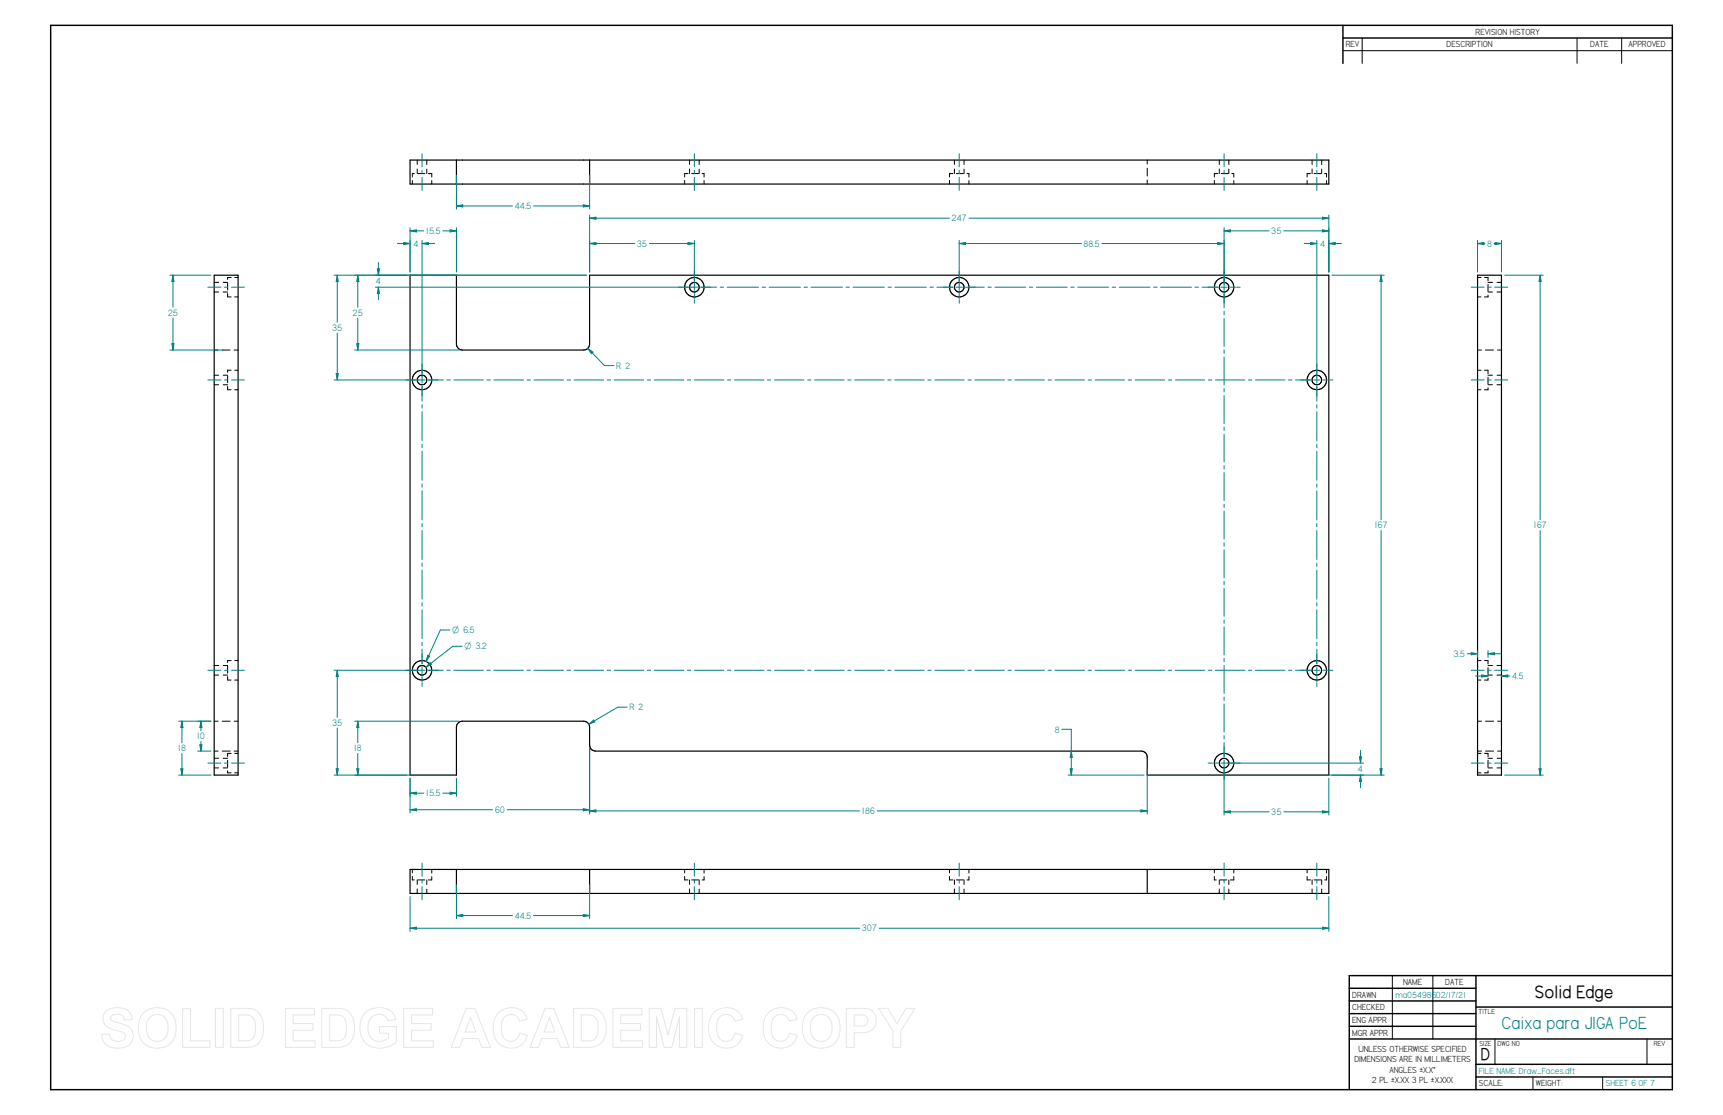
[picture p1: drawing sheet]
<svg xmlns="http://www.w3.org/2000/svg" width="864mm" height="559mm" viewBox="0 0 864 559" stroke-linecap="round" stroke-linejoin="round" font-family="sans-serif">
<g fill="none" stroke="#000" stroke-width=".72">
<path d="M25 13h813v533h-813zM673 13v19M673 19h165M676 495h64M740 489v57M838 489h-162v57M676 502h64M676 508h64M676 514h64M740 505h98M676 521h162M740 533h98"/>
<path d="M740 540h98"/>
</g>
<g fill="none" stroke="#000" stroke-width=".5">
<path d="M683 19v13M790 19v13M813 19v13M673 25h165M207 90v2M208 87h-1v2M209 80v2M209 85v2M209 87h4M214 80v2M214 85v2M215 87h1v2"/>
<path d="M216 91v1M343 90v2M345 87h-2v2M346 80v2M346 85v2M347 87h3M350 80v2M350 85v2M352 87h1v2M353 91v1M476 90v2M478 87h-2v2"/>
<path d="M478 80v2M478 85v2M479 87h4M483 80v2M483 85v2M485 87h1v2M486 91v1M575 80v2M575 84v4M575 90v2M609 90v2M610 87h-1v2"/>
<path d="M611 80v2M611 85v2M612 87h4M616 80v2M616 85v2M617 87h1v2M618 91v1M655 90v2M657 87h-2v2M658 80v2M658 85v2M659 87h3"/>
<path d="M662 80v2M662 85v2M664 87h1v2M665 91v1M116 139h-2v1M118 139h1M741 139h1M744 139h2v2M107 142h3M107 146h3M112 146h2M112 142h2"/>
<path d="M114 142v3M114 147v2h2M118 149h1M741 149h1M746 148v1h-2M746 143v3M746 142h2M746 146h2M750 146h3M750 142h3M107 175h2M111 175h4"/>
<path d="M117 175h2M741 175h2M745 175h4M751 175h2M107 188h3M107 193h3M112 193h2M112 188h2M114 188v4M114 194v1h2M116 186h-2v1M118 195h1"/>
<path d="M118 186h1M741 195h1M741 186h1M744 186h2v1M746 194v1h-2M746 189v4M746 188h2M746 193h2M750 193h3M750 188h3M107 334h3M107 338h3"/>
<path d="M112 338h2M112 334h2M114 334v3M114 339v2h2M116 331h-2v1M118 331h1M741 331h1M744 331h2v2M746 340v1h-2M746 335v3M746 334h2M746 338h2"/>
<path d="M750 338h3M750 334h3M118 341h1M741 341h1M107 361h2M107 376h2M111 361h4M111 376h4M116 378h-2v1M117 361h2M117 376h2M118 378h1"/>
<path d="M741 361h2M741 376h2M741 378h1M744 378h2v1M745 361h4M745 376h4M751 361h2M751 376h2M107 380h3M107 385h3M112 385h2M112 380h2"/>
<path d="M114 381v4M114 386v1h2M118 387h1M741 387h1M746 386v1h-2M746 381v4M746 380h2M746 385h2M750 385h3M750 380h3M207 436v1M207 439v2h1"/>
<path d="M216 436v2M216 439v2h-1M343 436v1M343 439v2h2M353 436v2M353 439v2h-1M476 436v1M476 439v2h2M486 436v2M486 439v2h-1M609 436v1M609 439v2h1"/>
<path d="M618 436v2M618 439v2h-1M655 436v1M655 439v2h2M665 436v2M665 439v2h-1M209 441v2M209 446v2M209 441h4M214 441v2M214 446v2M346 441v2"/>
<path d="M346 446v2M347 441h3M350 441v2M350 446v2M478 441v2M478 446v2M479 441h4M483 441v2M483 446v2M611 441v2M611 446v2M611 441h4"/>
<path d="M616 441v2M616 446v2M658 441v2M658 446v2M659 441h3M662 441v2M662 446v2M698 489v32M718 489v32M749 521v12M768 540v6M803 540v6"/>
<path d="M825 521v12"/>
</g>
<g fill="none" stroke="#000" stroke-width=".59">
<path d="M206 80h460v12h-460zM229 80v12M296 80v12M107 138h12v250h-12zM206 138h23v34l1 3h2h62l1-1 1-2v-34h370v250h-91v-9l-1-2-2-1h-273h-2l-1-1-1-11-1-2-1-1-62 1-2 1v1v24h-23zM741 138h12v250h-12zM206 436h460v12h-460zM229 436v12M296 436v12M575 436v12"/>
<circle cx="348" cy="144" r="5"/>
<circle cx="348" cy="144" r="2.4"/>
<circle cx="481" cy="144" r="5"/>
<circle cx="481" cy="144" r="2.4"/>
<circle cx="614" cy="144" r="2.4"/>
<circle cx="614" cy="144" r="5"/>
<circle cx="212" cy="190" r="2.4"/>
<circle cx="212" cy="190" r="5"/>
<circle cx="660" cy="190" r="2.4"/>
<circle cx="660" cy="190" r="5"/>
<circle cx="212" cy="336" r="2.4"/>
<circle cx="212" cy="336" r="5"/>
<circle cx="660" cy="336" r="2.4"/>
<circle cx="660" cy="336" r="5"/>
<circle cx="614" cy="382" r="2.4"/>
<circle cx="614" cy="382" r="5"/>
</g>
<path d="M741 120v16M741 122h3v1zM753 120v16" fill="none" stroke="#008080" stroke-width=".5"/>
<path d="M741 122h3v1z" fill="#008080"/>
<path d="M749 122h4l-4 1z" fill="none" stroke="#008080" stroke-width=".5"/>
<path d="M749 122h4l-4 1z" fill="#008080"/>
<path d="M741 122h3M749 122h4M295 175l8 8h5M295 175l2 1-1 1z" fill="none" stroke="#008080" stroke-width=".5"/>
<path d="M295 175l2 1-1 1z" fill="#008080"/>
<path d="M532 366h5M535 388h38M536 385h1v3z" fill="none" stroke="#008080" stroke-width=".5"/>
<path d="M536 385h1v3z" fill="#008080"/>
<path d="M537 376v4h-1z" fill="none" stroke="#008080" stroke-width=".5"/>
<path d="M537 376v4h-1z" fill="#008080"/>
<path d="M754 138h20M537 366v22M754 388h20M771 385h1v3z" fill="none" stroke="#008080" stroke-width=".5"/>
<path d="M771 385h1v3z" fill="#008080"/>
<path d="M772 138v3h-1z" fill="none" stroke="#008080" stroke-width=".5"/>
<path d="M772 138v3h-1z" fill="#008080"/>
<path d="M772 138v122M772 266v122M296 375v33M575 386v22M296 406h3v1z" fill="none" stroke="#008080" stroke-width=".5"/>
<path d="M296 406h3v1z" fill="#008080"/>
<path d="M572 406h3l-3 1z" fill="none" stroke="#008080" stroke-width=".5"/>
<path d="M572 406h3l-3 1z" fill="#008080"/>
<path d="M229 88v17M296 88v17M292 103h4l-4 1zM296 406h135M440 406h135" fill="none" stroke="#008080" stroke-width=".5"/>
<path d="M292 103h4l-4 1z" fill="#008080"/>
<path d="M229 103h3v1z" fill="none" stroke="#008080" stroke-width=".5"/>
<path d="M229 103h3v1z" fill="#008080"/>
<path d="M229 103h28M267 103h29M229 459l3-1v1zM229 443v17M296 443v17" fill="none" stroke="#008080" stroke-width=".5"/>
<path d="M229 459l3-1v1z" fill="#008080"/>
<path d="M292 458l4 1h-4z" fill="none" stroke="#008080" stroke-width=".5"/>
<path d="M292 458l4 1h-4z" fill="#008080"/>
<g fill="none" stroke="#008080" stroke-width=".5">
<path d="M212 77v7M348 77v7M481 77v7M614 77v7M660 77v7M212 85v2M212 89v6M348 85v2M348 89v6M481 85v2M481 89v6M614 85v2"/>
<path d="M614 89v6M660 85v2M660 89v6M348 136v2M348 138v1M348 139v2M481 120v26M610 122h4l-4 1zM614 120v26M104 144h7M113 144h1M116 144h7"/>
<path d="M340 144h2M342 144h1M343 144h2M346 144h4M348 142v4M348 147v2M348 149v1M348 150v2M359 144h-8M361 144h2M364 144h16M382 144h2"/>
<path d="M385 144h16M403 144h2M407 144h15M424 144h2M428 144h15M445 144h2M449 144h15M466 144h2M470 144h8M479 144h3M481 147v2M481 149v1"/>
<path d="M481 150v2M493 144h-9M495 144h2M499 144h15M516 144h2M519 144h16M537 144h1M540 144h16M557 144h2M561 144h15M578 144h2M582 144h15"/>
<path d="M599 144h2M602 144h8M612 144h3M614 147v7M614 156v2M614 160v14M617 144h1M619 144h.1M620 144h2M737 144h7M746 144h1M749 144h7"/>
<path d="M614 175v2M614 179v14M104 190h7M113 190h1M116 190h7M203 190h2M206 190h.1M207 190h1M210 190h3M212 189v3M212 182v2M212 185h.1"/>
<path d="M212 186v1M212 194v7M222 190h-7M224 190h2M227 190h15M244 190h2M248 190h14M264 190h2M268 190h14M284 190h2M288 190h15M304 190h2"/>
<path d="M308 190h15M324 190h2M328 190h15M345 190h1M348 190h15M365 190h1M368 190h15M385 190h1M388 190h15M405 190h1M408 190h15M425 190h2"/>
<path d="M428 190h15M445 190h2M448 190h15M465 190h2M469 190h14M485 190h2M489 190h14M505 190h2M509 190h14M525 190h2M529 190h15M545 190h2"/>
<path d="M549 190h15M565 190h2M569 190h15M586 190h1M589 190h15M606 190h1M609 190h15M614 195v1M614 198v14M626 190h1M629 190h15M646 190h2"/>
<path d="M649 190h8M658 190h4M660 189v3M660 182v2M660 185h.1M660 186v1M660 194v7M663 190h2M665 190h1M666 190h2M737 190h7M746 190h1"/>
<path d="M749 190h7M212 203v2M212 206v15M614 214v2M614 218v14M660 203v2M660 206v15M212 223v1M212 226v15M614 233v2M614 237v14M660 223v1"/>
<path d="M660 226v15M212 242v2M212 246v15M614 253v1M614 256v14M660 242v2M660 246v15M212 262v2M212 266v14M614 272v2M614 276v14M660 262v2"/>
<path d="M660 266v14M212 282v2M212 286v14M614 291v2M614 295v14M660 282v2M660 286v14M212 302v2M212 306v14M614 311v1M614 314v14M660 302v2"/>
<path d="M660 306v14M104 336h7M113 336h1M116 336h7M203 336h2M206 336h.1M207 336h1M210 336h3M212 334v4M212 339v2M212 322v2M212 325v8"/>
<path d="M222 336h-7M224 336h2M227 336h15M244 336h2M248 336h14M264 336h2M268 336h14M284 336h2M288 336h15M304 336h2M308 336h15M324 336h2"/>
<path d="M328 336h15M345 336h1M348 336h15M365 336h1M368 336h15M385 336h1M388 336h15M405 336h1M408 336h15M425 336h2M428 336h15M445 336h2"/>
<path d="M448 336h15M465 336h2M469 336h14M485 336h2M489 336h14M505 336h2M509 336h14M525 336h2M529 336h15M545 336h2M549 336h15M565 336h2"/>
<path d="M569 336h15M586 336h1M589 336h15M606 336h1M609 336h15M614 330v2M614 334v14M626 336h1M629 336h15M646 336h2M649 336h8M658 336h4"/>
<path d="M660 334v4M660 339v2M660 322v2M660 325v8M663 336h2M665 336h1M666 336h2M737 336h7M746 336h1M749 336h7M212 341v1M212 342v2"/>
<path d="M614 349v2M614 353v14M660 341v1M660 342v2M614 369v1M614 372v7M104 382h7M113 382h1M116 382h7M605 382h2M608 382h.1M609 382h1"/>
<path d="M612 382h3M614 381v3M614 386v1M614 388h.1M614 389v1M617 382h1M619 382h.1M620 382h2M737 382h7M746 382h1M749 382h7M212 433v6"/>
<path d="M348 433v6M481 433v6M614 433v6M660 433v6M212 441v2M212 444v7M229 459h28M267 459h29M348 441v2M348 444v7M481 441v2M481 444v7"/>
<path d="M614 441v2M614 444v7M660 441v2M660 444v7"/>
</g>
<path d="M610 122h4l-4 1z" fill="#008080"/>
<path d="M481 122h3v1z" fill="none" stroke="#008080" stroke-width=".5"/>
<path d="M481 122h3v1z" fill="#008080"/>
<path d="M296 120v16M296 122h3v1zM348 120v22M481 122h61M552 122h62" fill="none" stroke="#008080" stroke-width=".5"/>
<path d="M296 122h3v1z" fill="#008080"/>
<path d="M345 122h3l-3 1z" fill="none" stroke="#008080" stroke-width=".5"/>
<path d="M345 122h3l-3 1z" fill="#008080"/>
<path d="M206 120v16M212 120v69M212 122h3v1zM296 122h22M325 122h23" fill="none" stroke="#008080" stroke-width=".5"/>
<path d="M212 122h3v1z" fill="#008080"/>
<path d="M202 122h4l-4 1z" fill="none" stroke="#008080" stroke-width=".5"/>
<path d="M202 122h4l-4 1z" fill="#008080"/>
<path d="M199 122h7M212 122h6M657 122h3l-3 1zM660 120v69M666 120v16" fill="none" stroke="#008080" stroke-width=".5"/>
<path d="M657 122h3l-3 1z" fill="#008080"/>
<path d="M666 122h3v1z" fill="none" stroke="#008080" stroke-width=".5"/>
<path d="M666 122h3v1z" fill="#008080"/>
<path d="M206 114v22M226 115l3 1h-3zM229 114v22M654 122h6M666 122h6" fill="none" stroke="#008080" stroke-width=".5"/>
<path d="M226 115l3 1h-3z" fill="#008080"/>
<path d="M206 116l3-1v1z" fill="none" stroke="#008080" stroke-width=".5"/>
<path d="M206 116l3-1v1z" fill="#008080"/>
<path d="M206 116h6M222 116h7M614 114v28M663 115l3 1h-3zM666 114v22" fill="none" stroke="#008080" stroke-width=".5"/>
<path d="M663 115l3 1h-3z" fill="#008080"/>
<path d="M614 116l3-1v1z" fill="none" stroke="#008080" stroke-width=".5"/>
<path d="M614 116l3-1v1z" fill="#008080"/>
<path d="M614 116h22M643 116h23M614 384v24M666 390v18M663 406l3 1h-3z" fill="none" stroke="#008080" stroke-width=".5"/>
<path d="M663 406l3 1h-3z" fill="#008080"/>
<path d="M614 407l3-1v1z" fill="none" stroke="#008080" stroke-width=".5"/>
<path d="M614 407l3-1v1z" fill="#008080"/>
<path d="M206 390v9M226 397l3 1h-3zM229 390v9M614 407h22M643 407h23" fill="none" stroke="#008080" stroke-width=".5"/>
<path d="M226 397l3 1h-3z" fill="#008080"/>
<path d="M206 398l3-1v1z" fill="none" stroke="#008080" stroke-width=".5"/>
<path d="M206 398l3-1v1z" fill="#008080"/>
<path d="M296 375v32M206 390v17M206 398h6M222 398h7M292 405l4 1h-4z" fill="none" stroke="#008080" stroke-width=".5"/>
<path d="M292 405l4 1h-4z" fill="#008080"/>
<path d="M206 406l3-1v1z" fill="none" stroke="#008080" stroke-width=".5"/>
<path d="M206 406l3-1v1z" fill="#008080"/>
<path d="M296 108v28M663 109h3l-3 1zM666 108v28M206 406h41M254 406h42" fill="none" stroke="#008080" stroke-width=".5"/>
<path d="M663 109h3l-3 1z" fill="#008080"/>
<path d="M296 109h3v1z" fill="none" stroke="#008080" stroke-width=".5"/>
<path d="M296 109h3v1z" fill="#008080"/>
<path d="M296 109h180M486 109h180M681 379h1v3zM577 388h106M615 382h68" fill="none" stroke="#008080" stroke-width=".5"/>
<path d="M681 379h1v3z" fill="#008080"/>
<path d="M682 388v4h-1z" fill="none" stroke="#008080" stroke-width=".5"/>
<path d="M682 388v4h-1z" fill="#008080"/>
<path d="M188 138h106M188 144h158M190 144v3h-1zM682 376v6M682 388v7" fill="none" stroke="#008080" stroke-width=".5"/>
<path d="M190 144v3h-1z" fill="#008080"/>
<path d="M189 135h1v3z" fill="none" stroke="#008080" stroke-width=".5"/>
<path d="M189 135h1v3z" fill="#008080"/>
<path d="M190 132v6M190 144v6M178 361h52M178 388h49M179 385h1l-1 3z" fill="none" stroke="#008080" stroke-width=".5"/>
<path d="M179 385h1l-1 3z" fill="#008080"/>
<path d="M179 361l1 4h-1z" fill="none" stroke="#008080" stroke-width=".5"/>
<path d="M179 361l1 4h-1z" fill="#008080"/>
<path d="M178 138h116M179 138l1 3h-1zM178 175h52M179 361v11M179 378v10" fill="none" stroke="#008080" stroke-width=".5"/>
<path d="M179 138l1 3h-1z" fill="#008080"/>
<path d="M179 172h1l-1 3z" fill="none" stroke="#008080" stroke-width=".5"/>
<path d="M179 172h1l-1 3z" fill="#008080"/>
<path d="M167 138h37M179 138v16M179 159v16M167 190h43M168 187h2l-1 3z" fill="none" stroke="#008080" stroke-width=".5"/>
<path d="M168 187h2l-1 3z" fill="#008080"/>
<path d="M169 138l1 3h-2z" fill="none" stroke="#008080" stroke-width=".5"/>
<path d="M169 138l1 3h-2z" fill="#008080"/>
<path d="M169 138v24M169 167v23M167 336h43M169 336l1 3h-2zM167 388h37" fill="none" stroke="#008080" stroke-width=".5"/>
<path d="M169 336l1 3h-2z" fill="#008080"/>
<path d="M168 385h2l-1 3z" fill="none" stroke="#008080" stroke-width=".5"/>
<path d="M168 385h2l-1 3z" fill="#008080"/>
<path d="M668 138h26M169 336v23M169 365v23M668 388h26M692 385h1l-1 3z" fill="none" stroke="#008080" stroke-width=".5"/>
<path d="M692 385h1l-1 3z" fill="#008080"/>
<path d="M692 138l1 3h-1z" fill="none" stroke="#008080" stroke-width=".5"/>
<path d="M692 138l1 3h-1z" fill="#008080"/>
<path d="M692 138v122M692 266v122M225 316h-4l-7 16M214 328l1 1-1 3z" fill="none" stroke="#008080" stroke-width=".5"/>
<path d="M214 328l1 1-1 3z" fill="#008080"/>
<path d="M216 332v1l-3 1zM232 324h-5l-14 10" fill="none" stroke="#008080" stroke-width=".5"/>
<path d="M216 332v1l-3 1z" fill="#008080"/>
<path d="M85 138h21M87 138v3h-1zM85 175h27" fill="none" stroke="#008080" stroke-width=".5"/>
<path d="M87 138v3h-1z" fill="#008080"/>
<path d="M86 172h1v3z" fill="none" stroke="#008080" stroke-width=".5"/>
<path d="M86 172h1v3z" fill="#008080"/>
<path d="M87 138v16M87 159v16M90 361h16M91 361l1 4h-1zM90 388h16" fill="none" stroke="#008080" stroke-width=".5"/>
<path d="M91 361l1 4h-1z" fill="#008080"/>
<path d="M91 385h1l-1 3z" fill="none" stroke="#008080" stroke-width=".5"/>
<path d="M91 385h1l-1 3z" fill="#008080"/>
<path d="M91 361v11M91 378v10M99 361h7M99 376h7M101 361v4h-1z" fill="none" stroke="#008080" stroke-width=".5"/>
<path d="M101 361v4h-1z" fill="#008080"/>
<path d="M100 373h1v3z" fill="none" stroke="#008080" stroke-width=".5"/>
<path d="M100 373h1v3z" fill="#008080"/>
<path d="M101 361v5M101 372v4M206 449v18M666 449v18M206 465h3v1z" fill="none" stroke="#008080" stroke-width=".5"/>
<path d="M206 465h3v1z" fill="#008080"/>
<path d="M663 465h3l-3 1z" fill="none" stroke="#008080" stroke-width=".5"/>
<path d="M663 465h3l-3 1z" fill="#008080"/>
<path d="M741 326v3M746 326v3M746 328l3-1v1zM206 465h225M441 465h225" fill="none" stroke="#008080" stroke-width=".5"/>
<path d="M746 328l3-1v1z" fill="#008080"/>
<path d="M737 327l4 1h-4z" fill="none" stroke="#008080" stroke-width=".5"/>
<path d="M737 327l4 1h-4z" fill="#008080"/>
<path d="M735 328h6M743 338l3 1h-3zM746 328h6" fill="none" stroke="#008080" stroke-width=".5"/>
<path d="M743 338l3 1h-3z" fill="#008080"/>
<path d="M753 339l3-1v1z" fill="none" stroke="#008080" stroke-width=".5"/>
<path d="M753 339l3-1v1z" fill="#008080"/>
<path d="M739 339h7M753 339h4M314 354h-4l-15 9M295 363l3-2v1z" fill="none" stroke="#008080" stroke-width=".5"/>
<path d="M295 363l3-2v1z" fill="#008080"/>
<g fill="none" stroke="#e6e6e6" stroke-width=".5">
<path d="M53 507a9 9 0 0 1 13 2v2h-4a4 4 0 0 0-3-3 4 4 0 0 0-4 2 4 4 0 0 0 5 3 7 7 0 0 1 7 7 9 9 0 0 1-15 3l-1-4 4-1a4 4 0 0 0 3 4 4 4 0 0 0 5-3l-2-2a13 13 0 0 1-9-5v-3zM72 508a10 10 0 0 1 12-1 10 10 0 0 1 4 11 10 10 0 0 1-12 7 10 10 0 0 1-6-13zM75 510a6 6 0 0 1 7-1 6 6 0 0 1 2 7 5 5 0 0 1-6 6 5 5 0 0 1-5-7l1-3zM92 506h3v16h10v3h-13zM108 505h4v20h-4zM116 505h7a9 9 0 0 1 9 11 8 8 0 0 1-9 9h-7zM120 509h1a5 5 0 0 1 7 6 5 5 0 0 1-4 7h-4zM143 505h15v4h-11v4h10v3h-10v6h11v3h-15zM161 505h7a9 9 0 0 1 10 11 8 8 0 0 1-9 9h-8zM165 509h2a5 5 0 0 1 7 6 5 5 0 0 1-5 7h-4zM183 508a10 10 0 0 1 15 1v2l-4 1a5 5 0 0 0-7-3 5 5 0 0 0-3 7 6 6 0 0 0 4 6 6 6 0 0 0 7-2v-2h-5v-4h9v8a11 11 0 0 1-12 3 11 11 0 0 1-7-10l1-4zM202 505h15v4h-11v4h10v3h-10v6h11v3h-15z"/>
<path d="M234 505h4l8 20h-4l-2-5h-8l-2 5h-4zM236 510l3 7h-6zM250 508a9 9 0 0 1 14 3l-4 1a5 5 0 0 0-5-3 5 5 0 0 0-4 5 6 6 0 0 0 6 8l2-2 1-2 4 1a9 9 0 0 1-10 6 9 9 0 0 1-7-11 10 10 0 0 1 3-6zM273 505h4l8 20h-4l-2-5h-8l-1 5h-4zM275 510l3 7h-5zM287 505h8a9 9 0 0 1 9 11 8 8 0 0 1-9 9h-8zM291 509h2a5 5 0 0 1 7 6 5 5 0 0 1-4 7h-5zM307 505h15v4h-11v4h10v3h-10v6h11v3h-15zM325 505h6l4 14 3-14h6v20h-3v-16l-4 16h-4l-4-16v16h-4zM348 505h4v20h-4zM358 508a9 9 0 0 1 14 3l-4 1a5 5 0 0 0-5-3 5 5 0 0 0-4 5 6 6 0 0 0 6 8l2-2 1-2 4 1a9 9 0 0 1-11 6 9 9 0 0 1-6-11 10 10 0 0 1 3-6zM385 508a9 9 0 0 1 15 3l-4 1a5 5 0 0 0-6-3 5 5 0 0 0-3 5 6 6 0 0 0 5 8l2-2 2-2 4 1a9 9 0 0 1-11 6 9 9 0 0 1-6-11 10 10 0 0 1 2-6z"/>
<path d="M405 508a10 10 0 0 1 12-1 10 10 0 0 1 4 11 10 10 0 0 1-13 7 10 10 0 0 1-6-13zM408 510a6 6 0 0 1 7-1 6 6 0 0 1 2 7 5 5 0 0 1-6 6 5 5 0 0 1-5-7l1-3zM424 505h6a7 7 0 0 1 9 4 7 7 0 0 1-8 9h-3v7h-4zM428 509h2a4 4 0 0 1 5 3l-2 2h-5zM440 505h5l5 8 4-8h5l-8 12v8h-3v-8z"/>
</g>
<text font-size="10" x="769" y="500">Solid Edge</text>
<text font-size="10" fill="#008080" x="753" y="516">Caixa para JIGA PoE</text>
<text font-size="9.7" x="742" y="531">D</text>
<g font-size="5.2" fill="#008080">
<text x="258" y="105">44.5</text>
<text x="477" y="111">247</text>
<text x="213" y="117">15.5</text>
<text x="637" y="117">35</text>
<text x="207" y="124">4</text>
<text x="319" y="124">35</text>
<text x="543" y="124">88.5</text>
<text x="662" y="124">4</text>
<text x="745" y="124">8</text>
<text x="188" y="143">4</text>
<text x="84" y="158">25</text>
<text x="177" y="158">25</text>
<text x="166" y="166">35</text>
<text x="309" y="185">R 2</text>
<text x="689" y="265">167</text>
<text x="769" y="265">167</text>
<text x="729" y="329">3.5</text>
<text x="758" y="340">4.5</text>
<text x="316" y="356">R 2</text>
<text x="166" y="364">35</text>
<text x="99" y="371">10</text>
<text x="529" y="367">8</text>
<text x="89" y="377">18</text>
<text x="177" y="377">18</text>
<text x="681" y="387">4</text>
<text x="213" y="399">15.5</text>
<text x="248" y="407">60</text>
<text x="432" y="408">186</text>
<text x="637" y="408">35</text>
<text x="258" y="460">44.5</text>
<text x="432" y="467">307</text>
</g>
<g font-size="5">
<text x="740" y="17">REVISION HISTORY</text>
<text x="674" y="24">REV</text>
<text x="725" y="24">DESCRIPTION</text>
<text x="797" y="24">DATE</text>
<text x="816" y="24">APPROVED</text>
<text x="703" y="494">NAME</text>
<text x="724" y="494">DATE</text>
<text x="678" y="500">DRAWN</text>
<text x="678" y="506">CHECKED</text>
<text x="678" y="513">ENG APPR</text>
<text x="678" y="519">MGR APPR</text>
<text x="681" y="527">UNLESS OTHERWISE SPECIFIED</text>
<text x="679" y="532">DIMENSIONS ARE IN MILLIMETERS</text>
<text x="696" y="538">ANGLES ±X.X°</text>
<text x="688" y="543">2 PL ±X.XX 3 PL ±X.XXX</text>
<text x="741" y="544">SCALE:</text>
<text x="770" y="544">WEIGHT:</text>
</g>
<g font-size="5" fill="#008080">
<text x="699" y="500">ma05498602/17/21</text>
<text x="741" y="538">FILE NAME: Draw_Faces.dft</text>
<text x="805" y="544">SHEET 6 OF 7</text>
</g>
<g font-size="4.9" fill="#008080">
<text x="227" y="317">O 6.5</text>
<text x="233" y="326">O 3.2</text>
</g>
<g font-size="4.1">
<text x="741" y="508">TITLE</text>
<text x="742" y="524">SIZE</text>
<text x="751" y="524">DWG NO</text>
<text x="829" y="524">REV</text>
</g>
</svg>
